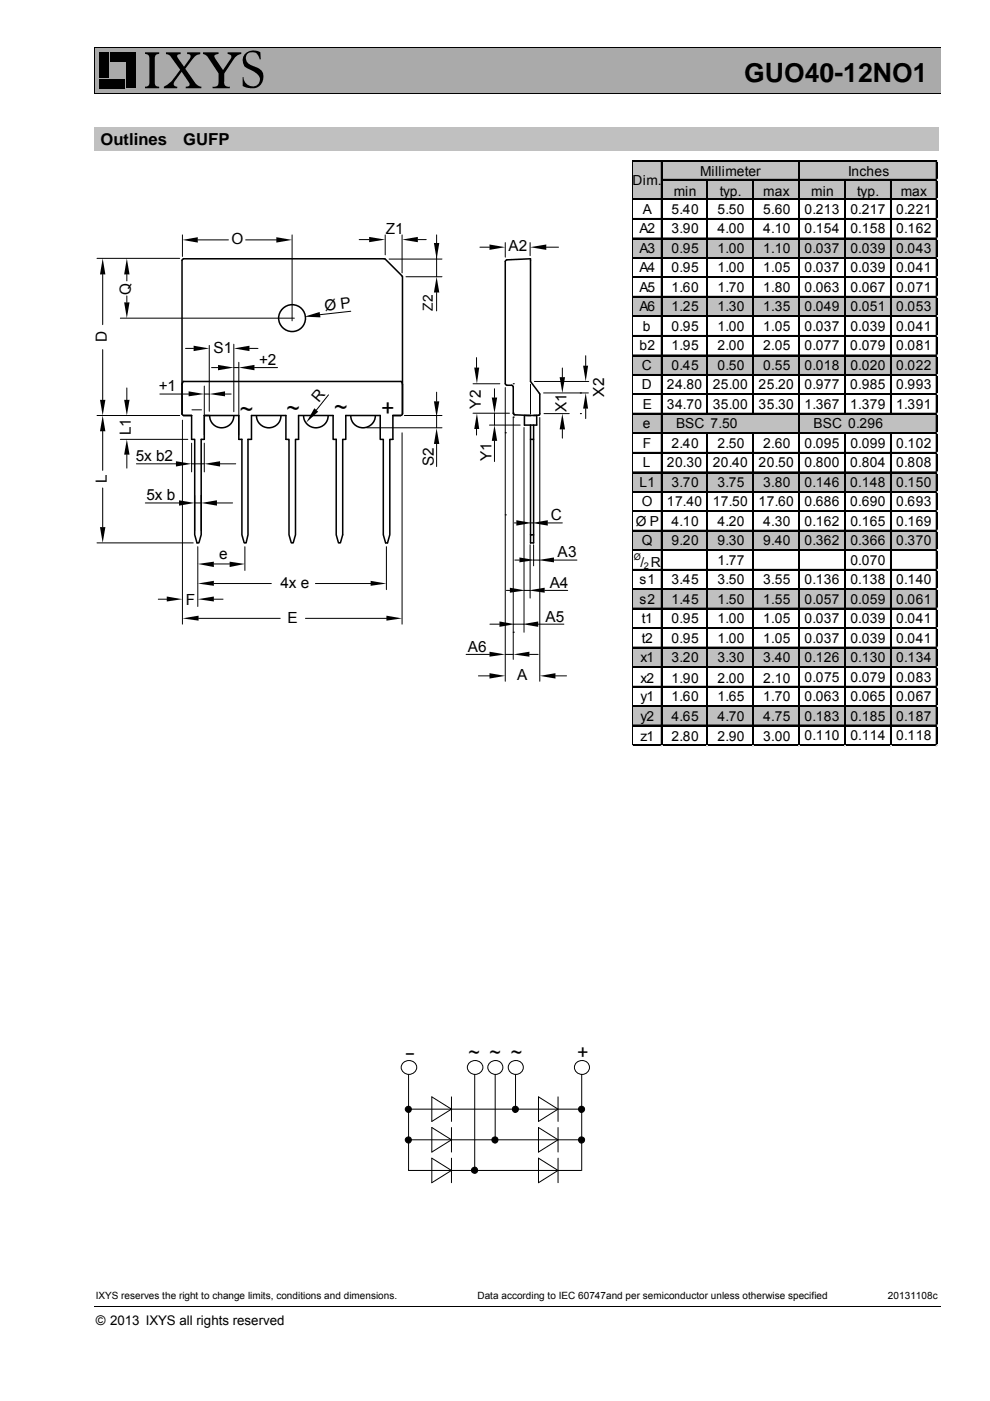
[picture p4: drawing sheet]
<svg xmlns="http://www.w3.org/2000/svg" width="210mm" height="297mm" viewBox="0 0 210 297" stroke-linecap="round" stroke-linejoin="round" font-family="sans-serif">
<path d="M20 10h179.5v9.8h-179.5z" fill="#aaa"/>
<path d="M20 19.8h179.5M199.5 10h-179.5v9.8" fill="none" stroke="#000" stroke-width=".21"/>
<g fill="#000">
<path d="M30.8 11.1h3v.3l-.6 .2-.4 .6v5.5l.3 .5 .7 .2v.3h-3v-.3l.6-.2 .3-.5v-5.6l-.3-.5-.6-.2z" fill-rule="evenodd"/>
<path d="M35.2 11.1h3.1v.4l-.6 .1-.1 .4 1.4 2.1 1.4-2.1-.1-.4-.6-.1v-.4h2.8v.4a2.6 2.6 0 0 0-1.8 1.2l-1.4 1.9 2.1 3 .6 .6 .7 .2v.3h-3.3v-.3l.4-.1a.45 .45 0 0 0 .4-.5l-1.7-2.6-1.6 2.4v.4l.2 .2 .5 .2v.3h-2.8v-.3a8.2 8.2 0 0 0 3.3-3.4l.1-.2-2-2.9-.6-.3-.4-.1z" fill-rule="evenodd"/>
<path d="M43.1 11.1h3.3v.3l-.8 .2-.2 .4 1.9 2.9 1.7-2.6v-.6l-.7-.3v-.3h2.9v.3l-.1 .1a2.33 2.33 0 0 0-1.6 1.1l-1.9 3v2.4l.5 .3 .6 .1v.3h-3.6v-.3l.7-.1 .4-.3 .2-2.4-2.4-3.6-.4-.4-.5-.1z" fill-rule="evenodd"/>
<path d="M52.1 11.3a2.76 2.76 0 0 1 3.1-.2l.1 1.5h-.2a1.5 1.5 0 0 0-1.2-1.5 1.5 1.5 0 0 0-1.7 .9 1.91 1.91 0 0 0 1.8 2.1 2.36 2.36 0 0 1 1.8 2.9 2.36 2.36 0 0 1-3 1.7l-1.3-.5v-1.8l.1-.1a1.92 1.92 0 0 0 1.1 1.8 1.92 1.92 0 0 0 2-.2 1.7 1.7 0 0 0-.9-2.7l-.5-.3a2.54 2.54 0 0 1-1.6-1.1 2.05 2.05 0 0 1 .4-2.5z" fill-rule="evenodd"/>
</g>
<path d="M21.1 11h2v5.5h-2zM21.1 16.7h5.4v2h-5.4zM23.5 11h5.4v2.1h-5.4zM26.9 13.3h2v5.4h-2z" fill="#000"/>
<path d="M20 33.9h179v170h-179z" fill="#fff"/>
<g fill="none" stroke="#000" stroke-width=".33">
<path d="M38.8 54.9h42.7h.2l3.5 3.5 .2 .3v29.1l-.2 .2-.2 .1h-1.7v5.1h-.6v20.2l-.5 1.7h-.4l-.5-1.7v-20.2h-.7v-5.1h-7.3v5.1h-.6v20.2l-.5 1.7h-.4l-.5-1.7v-20.2h-.6v-5.1h-7.4v5.1h-.6v20.2l-.5 1.7h-.4l-.5-1.7v-20.2h-.7v-5.1h-7.3v5.1h-.7v20.2l-.4 1.7h-.4l-.5-1.7v-20.2h-.6v-5.1h-7.4v5.1h-.6v20.2l-.5 1.7h-.4l-.5-1.7v-20.2h-.7v-5.1h-1.7l-.3-.3v-32.6zM107.3 55.2l5.2-.3v26l2 2.6-.1 4.5-5.4-.1-.1-.3v-5.6l-.4-.3h-1l-.3-.3v-26zM38.6 81.4l.3-.5h46.2l.3 .5M44.5 88.2a2.56 2.56 0 0 0 2.5 2.5 2.56 2.56 0 0 0 2.6-2.5M54.4 88.2a2.59 2.59 0 0 0 2.6 2.5 2.59 2.59 0 0 0 2.6-2.5M64.4 88.2a2.6 2.6 0 0 0 2.6 2.5 2.6 2.6 0 0 0 2.6-2.5M74.4 88.2a2.6 2.6 0 0 0 2.6 2.5 2.6 2.6 0 0 0 2.6-2.5M112.5 93.2h.7M112.5 88.1h-1.3v2h2.6v-2h-.6M112.5 90.1v23.3M113.2 90.1v25h-.7v-1.7h.7"/>
<circle cx="62" cy="67.5" r="2.84"/>
</g>
<g fill="none" stroke="#000" stroke-width=".21">
<path d="M20.6 54.8h17.5M21.8 58.2v10.6M26.9 58.2v1.4M38.7 49.8v4.6M42 50.9h6.5M52.1 50.9h6.6M62 49.8v18.2M76.2 50.8h2.1M81.7 49.8v4.2M82.5 54.9h11.2M85.3 49.8v8.1M86.1 58.7h7.6"/>
<path d="M88.6 50.8h1.8M92.6 49.8v8.9M101.8 52.4h2M107.2 51.4v3.1M112.4 51.4v2.8M115.9 52.4h2.6M21.8 74.1v10.7M25.5 67.5h36.9M26.9 62.7v1.4M39.3 73.9h1.8M44.4 73.2v14M44.9 77.9h1.3"/>
<path d="M49.6 73v14.3M49.6 77.9h1.1M50.7 76.8v15.4M52.9 73.9h1.8M54 77.9h4.9M74.4 66l-6.5 .7M92.6 62v3.9M101.1 75.8v2.1M119.3 78v2M124.2 75.4v2.1M20.6 88.1h17.5M21.8 91.4v8.3"/>
<path d="M25.5 93.2h14.3M26.9 82.3v2.5M26.9 96.4v2.9M28.9 98.3h8.4M33.9 83.5h6.1M38.7 89.1v43.2M40.6 98.3h2.7M40.6 94v6.1M43.3 83.5h1.1M43.3 81.9v10.3M43.3 94v6.1M46.7 98.3h3.3"/>
<path d="M47.7 83.5h1.3M69.7 83.7l-2.6 3.3M77.8 90.7h15.9M85.3 91.8v40.5M85.8 88.1h7.9M92.6 83.1v2M92.6 88.1v2.6M92.6 94.1v4.8M100.3 87.6h7.8M100.3 81.4h5.7M101.1 91v1.2M103.8 90.1h6.5"/>
<path d="M104.9 82.4v1.9M104.9 87.6v2.5M104.9 93.5v4.4M107.2 82.2v62.2M108.9 88.4v51.4M111.1 90.6v43.4M112.5 81.4v6.4M113.3 80.9h11.6M114.5 88.5v55.9M115.3 83.3h9.5M115.4 87.7h5.3M119.3 91v1.9"/>
<path d="M124.2 86.6v2.2M20.6 115.1h20.4M21.8 103.5v8.3M30.8 106.6h7.2M41.3 106.6h1.4M41.3 105v7.5M42 115.9v12.7M42.7 105v7.5M45.4 119.6h3.3M46 106.6h3.3M51.9 115.9v5M82 115.9v9.1"/>
<path d="M109.1 110.9h.4M109.2 118.7h1M112.4 115.5v11.3M112.4 110.9h.8M113.2 115.5v4.5M113.2 118.7h1.3M116.2 110.9h3.1M117.5 118.7h4.9M33.6 127h1.8M42.1 131.1h17.3M45.4 127h1.9M45.4 123.7h12.2"/>
<path d="M64.8 131.1h17.2M66.9 123.7h11.8M98.9 138.7h4.9M103.9 132.3h2M107.2 138.7h1.7M107.4 125.2h.7M108.9 132.3h2.2M111.1 125.2h1.3M112.3 138.7h1.9M114.2 132.3h5.4M115.5 125.2h4.9M101.5 143.3h2.5"/>
<path d="M117.8 143.3h2.4"/>
</g>
<g fill="#000">
<path d="M21.8 54.8l.6 3.4h-1.2zM26.9 54.8l.6 3.4h-1.2zM38.7 50.9l3.3-.6v1.1zM58.6 50.3l3.4 .6-3.4 .5zM78.3 50.2l3.4 .6-3.4 .6zM85.3 50.8l3.3-.6v1.2zM92 51.5h1.2l-.6 3.4zM103.8 51.8l3.4 .6-3.4 .6zM112.4 52.4l3.5-.6v1.2zM26.3 64.1h1.2l-.6 3.4zM41.1 73.3l3.3 .6-3.3 .5zM46.2 77.4l3.4 .5-3.4 .6z"/>
<path d="M49.6 73.9l3.3-.6v1.1zM50.7 77.9l3.3-.5v1.1zM64.6 67.1l3.2-1 .2 1.2zM92.6 58.7l.6 3.3h-1.2zM100.6 77.9h1l-.4 3.5zM118.7 80h1.1l-.5 3.3zM123.7 77.5h1l-.5 3.4zM21.2 84.8h1.2l-.6 3.3zM21.8 88.1l.6 3.3h-1.2zM26.3 84.8h1.2l-.6 3.3zM26.9 93.2l.6 3.2h-1.2zM37.3 97.8l3.3 .5-3.3 .6z"/>
<path d="M40 83l3.3 .5-3.3 .5zM43.3 98.3l3.4-.5v1.1zM44.4 83.5l3.3-.5v1zM66.7 86.6l.8 .7-2.5 2.3zM92 85.1h1.2l-.6 3.3zM92.6 90.8l.6 3.3h-1.2zM101.2 87.6l.4 3.4h-1zM104.3 84.3h1.2l-.6 3.3zM104.9 90.1l.6 3.4h-1.2zM119.3 87.7l.5 3.3h-1.1zM124.2 83.3l.5 3.3h-1zM21.2 111.8h1.2l-.6 3.3z"/>
<path d="M38 106.1l3.3 .5-3.3 .6zM42 119.6l3.4-.5v1.1zM42.7 106.6l3.3-.5v1.1zM48.7 119.1l3.2 .5-3.2 .6zM109.5 110.3l3.3 .6-3.3 .5zM110.2 118.2l3.3 .5-3.3 .5zM112.9 110.9l3.3-.6v1.1zM114.2 118.7l3.3-.5v1zM35.4 126.5l3.3 .5-3.3 .5zM38.7 131.1l3.4-.6v1.1zM42 127l3.4-.5v1zM42 123.7l3.4-.6v1.1z"/>
<path d="M78.6 123.1l3.4 .6-3.4 .5zM82 130.5l3.3 .6-3.3 .5zM103.8 138.2l3.4 .5-3.4 .5zM105.9 131.8l3.3 .5-3.3 .6zM108.1 124.6l3.4 .6-3.4 .5zM108.9 138.7l3.4-.5v1zM110.8 132.3l3.4-.5v1.1zM112.1 125.2l3.4-.6v1.1zM103.8 142.7l3.4 .6-3.4 .6zM114.5 143.3l3.3-.6v1.2z"/>
</g>
<path d="M107.2 91.8h.1M108.9 87.6h.1M108.9 81.4h.1M108.9 88.4h.1M123.1 87.7h.1M123.1 83.3h.1M107.2 109.2h.1M108.9 134h.1" fill="none" stroke="#000" stroke-width=".24"/>
<g fill="#c0c0c0">
<path d="M134.2 34.2h64.6v8.2h-64.6z"/>
<path d="M134.2 50.5h64.6v4.4h-64.6z"/>
<path d="M134.2 62.8h64.6v4.4h-64.6z"/>
<path d="M134.2 75.3h64.6v4.4h-64.6z"/>
<path d="M134.2 87.6h64.6v4.4h-64.6z"/>
<path d="M134.2 100.1h64.6v4.3h-64.6z"/>
<path d="M134.2 112.4h64.6v4.4h-64.6z"/>
<path d="M134.2 124.9h64.6v4.3h-64.6z"/>
<path d="M134.2 137.2h64.6v4.4h-64.6z"/>
<path d="M134.2 149.6h64.6v4.4h-64.6z"/>
</g>
<g fill="none" stroke="#000" stroke-width=".23">
<path d="M134.2 34.1h64.6M179.2 38.3v49.6M198.7 34.2v123.9M134.2 62.9h64.6M134.2 67.1h64.6M134.2 71.2h64.6M134.2 75.4h64.6M134.2 83.6h64.6M179.2 92v66.1M134.2 104.3h64.6M134.2 112.5h64.6M134.2 116.7h64.6"/>
<path d="M134.2 120.8h64.6M134.2 125h64.6M134.2 129h64.6M134.2 149.8h64.6M134.2 158h64.6"/>
</g>
<g fill="none" stroke="#000" stroke-width=".21">
<path d="M134 34v124.1M140.3 34.2v123.9M140.5 38h58.3M149.9 38.3v49.6M159.7 38.3v49.6M169.4 34.2v123.9M179.1 38.3v49.6M188.9 38.3v49.6M198.6 34.2v123.9M134.2 42.2h64.6M134.2 46.3h64.6M134.2 50.5h64.6"/>
<path d="M134.2 54.6h64.6M134.2 58.7h64.6M134.2 62.8h64.6M134.2 67h64.6M134.2 71.1h64.6M134.2 75.3h64.6M134.2 79.4h64.6M134.2 83.5h64.6M134.2 87.6h64.6M134.2 91.8h64.6M134.2 95.9h64.6M149.9 92v66.1"/>
<path d="M159.7 92v66.1M179.1 92v66.1M188.9 92v66.1M134.2 100.1h64.6M134.2 104.2h64.6M134.2 108.3h64.6M134.2 112.4h64.6M134.2 116.6h64.6M134.2 120.7h64.6M134.2 124.9h64.6M134.2 128.9h64.6M134.2 133.1h64.6"/>
<path d="M134.2 137.2h64.6M134.2 141.4h64.6M134.2 145.5h64.6M134.2 149.6h64.6M134.2 153.7h64.6M134.2 157.9h64.6"/>
</g>
<g fill="none" stroke="#000" stroke-width=".25">
<path d="M140.4 34.2v123.9M140.5 38.1h58.3M150.1 38.3v49.6M159.8 38.3v49.6M169.6 34.2v123.9M189 38.3v49.6M134.2 42.3h64.6M134.2 46.4h64.6M134.2 50.6h64.6M134.2 54.7h64.6M134.2 58.8h64.6M134.2 79.5h64.6"/>
<path d="M134.2 87.7h64.6M134.2 91.9h64.6M134.2 96h64.6M150.1 92v66.1M159.8 92v66.1M189 92v66.1M134.2 100.2h64.6M134.2 108.4h64.6M134.2 133.2h64.6M134.2 137.3h64.6M134.2 141.5h64.6M134.2 145.6h64.6"/>
<path d="M134.2 153.8h64.6"/>
</g>
<path d="M133.9 158.1h.3z" fill="#dadcdd"/>
<path d="M140.3 158.1v.1" fill="none" stroke="#dadcdd" stroke-width=".21"/>
<path d="M140.3 158.1h.2z" fill="#dadcdd"/>
<path d="M149.9 158.1v.1" fill="none" stroke="#dadcdd" stroke-width=".21"/>
<path d="M149.9 158.1h.3z" fill="#dadcdd"/>
<path d="M159.7 158.1v.1" fill="none" stroke="#dadcdd" stroke-width=".21"/>
<path d="M159.7 158.1h.2z" fill="#dadcdd"/>
<path d="M169.4 158.1v.1" fill="none" stroke="#dadcdd" stroke-width=".21"/>
<path d="M169.4 158.1h.3z" fill="#dadcdd"/>
<path d="M179.1 158.1v.1" fill="none" stroke="#dadcdd" stroke-width=".21"/>
<path d="M179.1 158.1h.3z" fill="#dadcdd"/>
<path d="M188.9 158.1v.1" fill="none" stroke="#dadcdd" stroke-width=".21"/>
<path d="M188.9 158.1h.2z" fill="#dadcdd"/>
<path d="M198.6 158.1v.1" fill="none" stroke="#dadcdd" stroke-width=".21"/>
<g fill="#dadcdd">
<path d="M198.6 158.1h.2z"/>
<path d="M198.8 34v.2z"/>
</g>
<path d="M198.8 38h.1" fill="none" stroke="#dadcdd" stroke-width=".21"/>
<path d="M198.8 38v.3z" fill="#dadcdd"/>
<path d="M198.8 42.2h.1" fill="none" stroke="#dadcdd" stroke-width=".21"/>
<path d="M198.8 42.2v.2z" fill="#dadcdd"/>
<path d="M198.8 46.3h.1" fill="none" stroke="#dadcdd" stroke-width=".21"/>
<path d="M198.8 46.3v.3z" fill="#dadcdd"/>
<path d="M198.8 50.5h.1" fill="none" stroke="#dadcdd" stroke-width=".21"/>
<path d="M198.8 50.5v.2z" fill="#dadcdd"/>
<path d="M198.8 54.6h.1" fill="none" stroke="#dadcdd" stroke-width=".21"/>
<path d="M198.8 54.6v.3z" fill="#dadcdd"/>
<path d="M198.8 58.7h.1" fill="none" stroke="#dadcdd" stroke-width=".21"/>
<path d="M198.8 58.7v.2z" fill="#dadcdd"/>
<path d="M198.8 62.8h.1" fill="none" stroke="#dadcdd" stroke-width=".21"/>
<path d="M198.8 62.8v.3z" fill="#dadcdd"/>
<path d="M198.8 67h.1" fill="none" stroke="#dadcdd" stroke-width=".21"/>
<path d="M198.8 67v.2z" fill="#dadcdd"/>
<path d="M198.8 71.1h.1" fill="none" stroke="#dadcdd" stroke-width=".21"/>
<path d="M198.8 71.1v.3z" fill="#dadcdd"/>
<path d="M198.8 75.3h.1" fill="none" stroke="#dadcdd" stroke-width=".21"/>
<path d="M198.8 75.3v.2z" fill="#dadcdd"/>
<path d="M198.8 79.4h.1" fill="none" stroke="#dadcdd" stroke-width=".21"/>
<path d="M198.8 79.4v.3z" fill="#dadcdd"/>
<path d="M198.8 83.5h.1" fill="none" stroke="#dadcdd" stroke-width=".21"/>
<path d="M198.8 83.5v.2z" fill="#dadcdd"/>
<path d="M198.8 87.6h.1" fill="none" stroke="#dadcdd" stroke-width=".21"/>
<path d="M198.8 87.6v.3z" fill="#dadcdd"/>
<path d="M198.8 91.8h.1" fill="none" stroke="#dadcdd" stroke-width=".21"/>
<path d="M198.8 91.8v.2z" fill="#dadcdd"/>
<path d="M198.8 95.9h.1" fill="none" stroke="#dadcdd" stroke-width=".21"/>
<path d="M198.8 95.9v.3z" fill="#dadcdd"/>
<path d="M198.8 100.1h.1" fill="none" stroke="#dadcdd" stroke-width=".21"/>
<path d="M198.8 100.1v.2z" fill="#dadcdd"/>
<path d="M198.8 104.2h.1" fill="none" stroke="#dadcdd" stroke-width=".21"/>
<path d="M198.8 104.2v.2z" fill="#dadcdd"/>
<path d="M198.8 108.3h.1" fill="none" stroke="#dadcdd" stroke-width=".21"/>
<path d="M198.8 108.3v.2z" fill="#dadcdd"/>
<path d="M198.8 112.4h.1" fill="none" stroke="#dadcdd" stroke-width=".21"/>
<path d="M198.8 112.4v.2z" fill="#dadcdd"/>
<path d="M198.8 116.6h.1" fill="none" stroke="#dadcdd" stroke-width=".21"/>
<path d="M198.8 116.6v.2z" fill="#dadcdd"/>
<path d="M198.8 120.7h.1" fill="none" stroke="#dadcdd" stroke-width=".21"/>
<path d="M198.8 120.7v.2z" fill="#dadcdd"/>
<path d="M198.8 124.9h.1" fill="none" stroke="#dadcdd" stroke-width=".21"/>
<path d="M198.8 124.9v.2z" fill="#dadcdd"/>
<path d="M198.8 128.9h.1" fill="none" stroke="#dadcdd" stroke-width=".21"/>
<path d="M198.8 128.9v.3z" fill="#dadcdd"/>
<path d="M198.8 133.1h.1" fill="none" stroke="#dadcdd" stroke-width=".21"/>
<path d="M198.8 133.1v.2z" fill="#dadcdd"/>
<path d="M198.8 137.2h.1" fill="none" stroke="#dadcdd" stroke-width=".21"/>
<path d="M198.8 137.2v.3z" fill="#dadcdd"/>
<path d="M198.8 141.4h.1" fill="none" stroke="#dadcdd" stroke-width=".21"/>
<path d="M198.8 141.4v.2z" fill="#dadcdd"/>
<path d="M198.8 145.5h.1" fill="none" stroke="#dadcdd" stroke-width=".21"/>
<path d="M198.8 145.5v.3z" fill="#dadcdd"/>
<path d="M198.8 149.6h.1" fill="none" stroke="#dadcdd" stroke-width=".21"/>
<path d="M198.8 149.6v.3z" fill="#dadcdd"/>
<path d="M198.8 153.7h.1" fill="none" stroke="#dadcdd" stroke-width=".21"/>
<path d="M198.8 153.7v.3z" fill="#dadcdd"/>
<path d="M198.8 157.9h.1" fill="none" stroke="#dadcdd" stroke-width=".21"/>
<path d="M198.8 157.9v.2z" fill="#dadcdd"/>
<path d="M20 206.9h170.1v59h-170.1z" fill="#fff"/>
<g fill="none" stroke="#000" stroke-width=".21">
<path d="M85.4 225.4a1.58 1.58 0 0 1 2.2-.4 1.58 1.58 0 0 1 .5 2.2 1.58 1.58 0 0 1-2.2 .4 1.58 1.58 0 0 1-.5-2.2zM86.7 235.2h36.8M86.7 227.8v20.4h36.6M91.6 232.6l4.2 2.6-4.2 2.6zM91.6 239.1l4.2 2.6-4.2 2.6zM95.8 232.6v5.2M95.8 239.1v5.2M99.5 225.4a1.58 1.58 0 0 1 2.1-.4 1.58 1.58 0 0 1 .5 2.2 1.58 1.58 0 0 1-2.2 .4 1.58 1.58 0 0 1-.4-2.2zM100.7 227.8v20.4M103.8 225.4a1.54 1.54 0 0 1 2.3-.2 1.54 1.54 0 0 1-.1 2.3 1.55 1.55 0 0 1-2-.1 1.55 1.55 0 0 1-.2-2zM105 227.8v13.9M108.1 225.4a1.54 1.54 0 0 1 2.3-.2 1.54 1.54 0 0 1 0 2.3 1.55 1.55 0 0 1-2-.1 1.55 1.55 0 0 1-.3-2z"/>
<path d="M109.3 227.8v7.4M114.2 239.1l4.2 2.6-4.2 2.6zM114.2 232.6l4.2 2.6-4.2 2.6zM118.4 239.1v5.2M118.4 232.6v5.2M122.1 225.4a1.54 1.54 0 0 1 2.4-.2 1.54 1.54 0 0 1-.1 2.3 1.55 1.55 0 0 1-2-.1 1.55 1.55 0 0 1-.3-2zM123.4 227.8v20.4M86.7 241.7h36.8M91.6 245.6l4.2 2.6-4.2 2.6zM95.8 245.6v5.2M114.2 245.6l4.2 2.6-4.2 2.6zM118.4 245.6v5.2"/>
<circle cx="86.6" cy="235.2" r=".63"/>
<circle cx="109.3" cy="235.2" r=".65"/>
<circle cx="123.3" cy="235.2" r=".65"/>
<circle cx="86.6" cy="241.7" r=".63"/>
<circle cx="100.7" cy="248.1" r=".65"/>
<circle cx="105" cy="241.7" r=".64"/>
<circle cx="123.3" cy="241.7" r=".65"/>
</g>
<g fill="#000">
<circle cx="86.6" cy="235.2" r=".63"/>
<circle cx="109.3" cy="235.2" r=".65"/>
<circle cx="123.3" cy="235.2" r=".65"/>
<circle cx="86.6" cy="241.7" r=".63"/>
<circle cx="100.7" cy="248.1" r=".65"/>
<circle cx="105" cy="241.7" r=".64"/>
<circle cx="123.3" cy="241.7" r=".65"/>
</g>
<path d="M36.3 206.9h137.6v58.9h-137.6z" fill="none" stroke="#fff" stroke-width=".21"/>
<path d="M20 27h179v5h-179z" fill="#c0c0c0"/>
<path d="M20 277h179.5" fill="none" stroke="#000" stroke-width=".21"/>
<text font-size="5.6" x="157.8" y="17.4">GUO40-12NO1</text>
<g font-size="4.9">
<text x="50.8" y="88.3">~</text>
<text x="60.8" y="88.3">~</text>
<text x="70.9" y="88.1">~</text>
<text x="80.9" y="88.3">+</text>
</g>
<g font-size="4.2">
<text x="99.4" y="224.4">~ ~ ~</text>
<text x="122.4" y="224.4">+</text>
</g>
<text font-size="4.1" x="85.9" y="224.4">-</text>
<text font-size="3.9" x="40.7" y="86.4">_</text>
<g font-size="3.5">
<text x="21.3" y="30.8">Outlines</text>
<text x="38.8" y="30.8">GUFP</text>
</g>
<g font-size="3.3">
<text x="49.1" y="51.7">O</text>
<text x="81.9" y="49.6">Z1</text>
<text x="107.9" y="53.3">A2</text>
<text x="27.7" y="62.5" transform="rotate(-90 27.7 62.5)">Q</text>
<text x="68.9" y="65.9" transform="rotate(-7 68.9 65.9)">Ø P</text>
<text x="22.7" y="72.4" transform="rotate(-90 22.7 72.4)">D</text>
<text x="45.3" y="74.9">S1</text>
<text x="54.9" y="77.5">+2</text>
<text x="33.7" y="83">+1</text>
<text x="67.6" y="85.5" transform="rotate(-50 67.6 85.5)">R</text>
<text x="102" y="86.7" transform="rotate(-90 102 86.7)">Y2</text>
<text x="120.1" y="87.3" transform="rotate(-90 120.1 87.3)">X1</text>
<text x="128.1" y="84.1" transform="rotate(-90 128.1 84.1)">X2</text>
<text x="27.7" y="92.2" transform="rotate(-90 27.7 92.2)">L1</text>
<text x="28.8" y="97.7">5x b2</text>
<text x="92" y="98.8" transform="rotate(-90 92 98.8)">S2</text>
<text x="104.2" y="97.8" transform="rotate(-90 104.2 97.8)">Y1</text>
<text x="22.7" y="102.4" transform="rotate(-90 22.7 102.4)">L</text>
<text x="31.1" y="105.9">5x b</text>
<text x="116.8" y="110.3">C</text>
<text x="46.5" y="118.4">e</text>
<text x="118.3" y="118.2">A3</text>
<text x="59.5" y="124.6">4x e</text>
<text x="116.6" y="124.6">A4</text>
<text x="39.4" y="128.3">F</text>
<text x="61" y="132">E</text>
<text x="115.7" y="131.8">A5</text>
<text x="99.3" y="138.2">A6</text>
<text x="109.7" y="144.2">A</text>
</g>
<g font-size="2.9">
<text x="134.2" y="39.3">Dim.</text>
<text x="142.9" y="41.5">min</text>
<text x="148.5" y="37.3">Millimeter</text>
<text x="152.7" y="41.5">typ.</text>
<text x="161.9" y="41.5">max</text>
<text x="172.1" y="41.5">min</text>
<text x="179.9" y="37.3">Inches</text>
<text x="181.8" y="41.5">typ.</text>
<text x="191" y="41.5">max</text>
<text x="136.4" y="45.4">A</text>
<text x="142.4" y="45.4">5.40</text>
<text x="152.2" y="45.4">5.50</text>
<text x="161.9" y="45.4">5.60</text>
<text x="170.6" y="45.4">0.213</text>
<text x="180.4" y="45.4">0.217</text>
<text x="190.1" y="45.4">0.221</text>
<text x="135.6" y="49.5">A2</text>
<text x="135.6" y="53.6">A3</text>
<text x="142.4" y="49.5">3.90</text>
<text x="142.4" y="53.6">0.95</text>
<text x="152.2" y="49.5">4.00</text>
<text x="152.2" y="53.6">1.00</text>
<text x="161.9" y="49.5">4.10</text>
<text x="161.9" y="53.6">1.10</text>
<text x="170.6" y="49.5">0.154</text>
<text x="170.6" y="53.6">0.037</text>
<text x="180.4" y="49.5">0.158</text>
<text x="180.4" y="53.6">0.039</text>
<text x="190.1" y="49.5">0.162</text>
<text x="190.1" y="53.6">0.043</text>
<text x="135.6" y="57.7">A4</text>
<text x="142.4" y="57.7">0.95</text>
<text x="152.2" y="57.7">1.00</text>
<text x="161.9" y="57.7">1.05</text>
<text x="170.6" y="57.7">0.037</text>
<text x="180.4" y="57.7">0.039</text>
<text x="190.1" y="57.7">0.041</text>
<text x="91.8" y="65.8" transform="rotate(-90 91.8 65.8)">Z2</text>
<text x="135.6" y="61.9">A5</text>
<text x="142.4" y="61.9">1.60</text>
<text x="152.2" y="61.9">1.70</text>
<text x="161.9" y="61.9">1.80</text>
<text x="170.6" y="61.9">0.063</text>
<text x="180.4" y="61.9">0.067</text>
<text x="190.1" y="61.9">0.071</text>
<text x="135.6" y="66">A6</text>
<text x="136.4" y="70.1">b</text>
<text x="142.4" y="66">1.25</text>
<text x="142.4" y="70.1">0.95</text>
<text x="152.2" y="66">1.30</text>
<text x="152.2" y="70.1">1.00</text>
<text x="161.9" y="70.1">1.05</text>
<text x="161.9" y="66">1.35</text>
<text x="170.6" y="66">0.049</text>
<text x="170.6" y="70.1">0.037</text>
<text x="180.4" y="66">0.051</text>
<text x="180.4" y="70.1">0.039</text>
<text x="190.1" y="66">0.053</text>
<text x="190.1" y="70.1">0.041</text>
<text x="135.6" y="74.3">b2</text>
<text x="142.4" y="74.3">1.95</text>
<text x="152.2" y="74.3">2.00</text>
<text x="161.9" y="74.3">2.05</text>
<text x="170.6" y="74.3">0.077</text>
<text x="180.4" y="74.3">0.079</text>
<text x="190.1" y="74.3">0.081</text>
<text x="136.1" y="78.4">C</text>
<text x="136.1" y="82.6">D</text>
<text x="141.5" y="82.6">24.80</text>
<text x="142.4" y="78.4">0.45</text>
<text x="151.2" y="82.6">25.00</text>
<text x="152.2" y="78.4">0.50</text>
<text x="160.9" y="82.6">25.20</text>
<text x="161.9" y="78.4">0.55</text>
<text x="170.6" y="82.6">0.977</text>
<text x="170.6" y="78.4">0.018</text>
<text x="180.4" y="82.6">0.985</text>
<text x="180.4" y="78.4">0.020</text>
<text x="190.1" y="82.6">0.993</text>
<text x="190.1" y="78.4">0.022</text>
<text x="136.4" y="86.7">E</text>
<text x="141.5" y="86.7">34.70</text>
<text x="151.2" y="86.7">35.00</text>
<text x="160.9" y="86.7">35.30</text>
<text x="170.6" y="86.7">1.367</text>
<text x="180.4" y="86.7">1.379</text>
<text x="190.1" y="86.7">1.391</text>
<text x="136.4" y="90.8">e</text>
<text x="136.4" y="94.9">F</text>
<text x="142.4" y="94.9">2.40</text>
<text x="143.4" y="90.8">BSC 7.50</text>
<text x="152.2" y="94.9">2.50</text>
<text x="161.9" y="94.9">2.60</text>
<text x="170.6" y="94.9">0.095</text>
<text x="172.6" y="90.8">BSC 0.296</text>
<text x="180.4" y="94.9">0.099</text>
<text x="190.1" y="94.9">0.102</text>
<text x="136.4" y="99.1">L</text>
<text x="141.5" y="99.1">20.30</text>
<text x="151.2" y="99.1">20.40</text>
<text x="160.9" y="99.1">20.50</text>
<text x="170.6" y="99.1">0.800</text>
<text x="180.4" y="99.1">0.804</text>
<text x="190.1" y="99.1">0.808</text>
<text x="135.6" y="103.2">L1</text>
<text x="136.1" y="107.3">O</text>
<text x="141.5" y="107.3">17.40</text>
<text x="142.4" y="103.2">3.70</text>
<text x="151.2" y="107.3">17.50</text>
<text x="152.2" y="103.2">3.75</text>
<text x="160.9" y="107.3">17.60</text>
<text x="161.9" y="103.2">3.80</text>
<text x="170.6" y="103.2">0.146</text>
<text x="170.6" y="107.3">0.686</text>
<text x="180.4" y="103.2">0.148</text>
<text x="180.4" y="107.3">0.690</text>
<text x="190.1" y="103.2">0.150</text>
<text x="190.1" y="107.3">0.693</text>
<text x="134.9" y="111.5">Ø P</text>
<text x="142.4" y="111.5">4.10</text>
<text x="152.2" y="111.5">4.20</text>
<text x="161.9" y="111.5">4.30</text>
<text x="170.6" y="111.5">0.162</text>
<text x="180.4" y="111.5">0.165</text>
<text x="190.1" y="111.5">0.169</text>
<text x="136.1" y="115.6">Q</text>
<text x="142.4" y="115.6">9.20</text>
<text x="152.2" y="115.6">9.30</text>
<text x="152.2" y="119.7">1.77</text>
<text x="161.9" y="115.6">9.40</text>
<text x="170.6" y="115.6">0.362</text>
<text x="180.4" y="115.6">0.366</text>
<text x="180.4" y="119.7">0.070</text>
<text x="190.1" y="115.6">0.370</text>
<text x="135.6" y="123.9">s1</text>
<text x="135.9" y="120.2">/ R</text>
<text x="142.4" y="123.9">3.45</text>
<text x="152.2" y="123.9">3.50</text>
<text x="161.9" y="123.9">3.55</text>
<text x="170.6" y="123.9">0.136</text>
<text x="180.4" y="123.9">0.138</text>
<text x="190.1" y="123.9">0.140</text>
<text x="135.6" y="128">s2</text>
<text x="142.4" y="128">1.45</text>
<text x="152.2" y="128">1.50</text>
<text x="161.9" y="128">1.55</text>
<text x="170.6" y="128">0.057</text>
<text x="180.4" y="128">0.059</text>
<text x="190.1" y="128">0.061</text>
<text x="136.1" y="132.1">t1</text>
<text x="136.1" y="136.2">t2</text>
<text x="142.4" y="132.1">0.95</text>
<text x="142.4" y="136.2">0.95</text>
<text x="152.2" y="132.1">1.00</text>
<text x="152.2" y="136.2">1.00</text>
<text x="161.9" y="132.1">1.05</text>
<text x="161.9" y="136.2">1.05</text>
<text x="170.6" y="132.1">0.037</text>
<text x="170.6" y="136.2">0.037</text>
<text x="180.4" y="132.1">0.039</text>
<text x="180.4" y="136.2">0.039</text>
<text x="190.1" y="132.1">0.041</text>
<text x="190.1" y="136.2">0.041</text>
<text x="135.9" y="140.4">x1</text>
<text x="142.4" y="140.4">3.20</text>
<text x="152.2" y="140.4">3.30</text>
<text x="161.9" y="140.4">3.40</text>
<text x="170.6" y="140.4">0.126</text>
<text x="180.4" y="140.4">0.130</text>
<text x="190.1" y="140.4">0.134</text>
<text x="135.9" y="144.8">x2</text>
<text x="135.9" y="148.7">y1</text>
<text x="142.4" y="144.8">1.90</text>
<text x="142.4" y="148.7">1.60</text>
<text x="152.2" y="144.8">2.00</text>
<text x="152.2" y="148.7">1.65</text>
<text x="161.9" y="144.8">2.10</text>
<text x="161.9" y="148.7">1.70</text>
<text x="170.6" y="148.7">0.063</text>
<text x="170.6" y="144.5">0.075</text>
<text x="180.4" y="148.7">0.065</text>
<text x="180.4" y="144.5">0.079</text>
<text x="190.1" y="148.7">0.067</text>
<text x="190.1" y="144.5">0.083</text>
<text x="135.9" y="152.8">y2</text>
<text x="142.4" y="152.8">4.65</text>
<text x="152.2" y="152.8">4.70</text>
<text x="161.9" y="152.8">4.75</text>
<text x="170.6" y="152.8">0.183</text>
<text x="180.4" y="152.8">0.185</text>
<text x="190.1" y="152.8">0.187</text>
<text x="135.9" y="157.2">z1</text>
<text x="142.4" y="157.2">2.80</text>
<text x="152.2" y="157.2">2.90</text>
<text x="161.9" y="157.2">3.00</text>
<text x="170.6" y="156.9">0.110</text>
<text x="180.4" y="156.9">0.114</text>
<text x="190.1" y="156.9">0.118</text>
</g>
<text font-size="2.8" x="20.3" y="281">© 2013 IXYS all rights reserved</text>
<g font-size="2.1">
<text x="20.3" y="275.4">IXYS reserves the right to change limits, conditions and dimensions.</text>
<text x="101.3" y="275.5">Data according to IEC 60747and per semiconductor unless otherwise specified</text>
<text x="188.3" y="275.5">20131108c</text>
</g>
<g font-size="2">
<text x="134.4" y="118.7">Ø</text>
<text x="136.6" y="120.7">2</text>
</g>
</svg>
